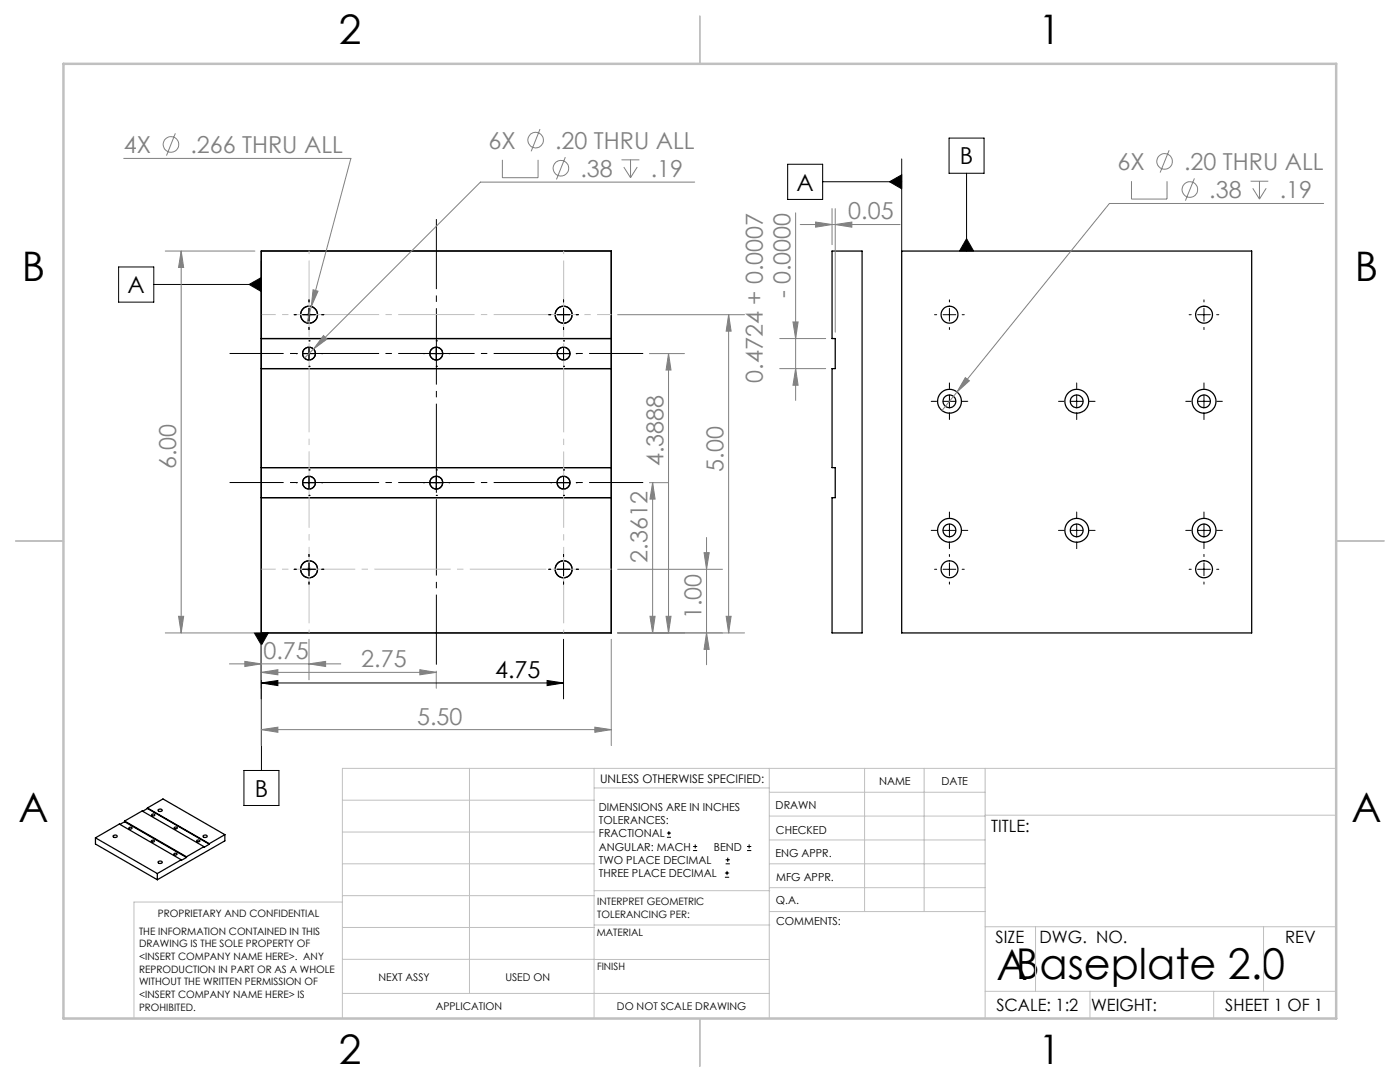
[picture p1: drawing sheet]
<svg xmlns="http://www.w3.org/2000/svg" width="279mm" height="216mm" viewBox="0 0 279 216" stroke-linecap="round" stroke-linejoin="round" font-family="sans-serif">
<g fill="none" stroke="#000" stroke-width=".25">
<path d="M52.1 50.1h69.9v76.2h-69.9zM166.1 50.1h5.9v76.2h-5.9v-27h.6v-6h-.6v-19.7h.6v-6h-.6zM180 50.1h69.8v76.2h-69.8zM52.1 67.6h69.9M52.1 73.6h69.9M52.1 93.3h69.9M52.1 99.3h69.9M19 167.2v1.2l12.4 7.1M19 167.2l12.4 7.1M19 167.2l4.8-2.8 12.4 7.2M22.6 166.8a.42 .42 0 0 1 .4-.2 .42 .42 0 0 1 .4 .4l-.6 .1-.2-.1zM24.9 164l12.3 7.1"/>
<path d="M24.9 164l-1 .5M24.9 163.8l12.3 7.2M24.9 163.8l3.5-2 12.3 7.1M24.9 163.8v.2M25.8 165.2l.1-.1a.27 .27 0 0 1 .4 0 .27 .27 0 0 1-.1 .4 .27 .27 0 0 1-.3-.1zM29.4 161.3l12.4 7.2M29.4 161.3l-.9 .6M29.4 161.2v.1M29.4 161.2l12.4 7.1M29.4 161.2l3.1-1.8 12.4 7.1M30.3 167.7h.1a.25 .25 0 0 1 .4 0 .25 .25 0 0 1-.1 .4 .25 .25 0 0 1-.3-.1l-.2-.1zM30.3 162.6a.29 .29 0 0 1 .3-.2 .29 .29 0 0 1 .2 .4h-.4z"/>
<path d="M31.4 174.3v1.2M31.6 171.9l.3-.1a.3 .3 0 0 1 .5 .3 .3 .3 0 0 1-.5 .2l-.3-.1zM31.6 161.6l.3-.2a.3 .3 0 0 1 .5 .3 .3 .3 0 0 1-.5 .2l-.3-.1zM34.7 170.3h.2a.27 .27 0 0 1 .4 0 .27 .27 0 0 1-.1 .3 .27 .27 0 0 1-.3 0zM34.7 165.2a.28 .28 0 0 1 .4-.3 .28 .28 0 0 1 .2 .4h-.4zM36.2 171.6l-4.8 2.7M37.2 171.1l-1 .6v-.1M37.2 171v.1M39.3 167.7l.1-.1a.25 .25 0 0 1 .4 0 .25 .25 0 0 1 0 .3 .25 .25 0 0 1-.3 .1l-.2-.1zM40.6 166.7l.3-.1a.29 .29 0 0 1 .4 .3 .29 .29 0 0 1-.4 .2l-.4-.1zM40.7 168.9l-3.5 2.1M41.8 168.5l-1.1 .6v-.2"/>
<path d="M41.8 168.3v.2M44.9 166.5v1.3l-13.5 7.7M44.9 166.5l-3.1 1.8"/>
<circle cx="61.7" cy="70.5" r="1.28"/>
<circle cx="61.7" cy="62.8" r="1.69"/>
<circle cx="87.1" cy="70.5" r="1.28"/>
<circle cx="112.5" cy="70.5" r="1.28"/>
<circle cx="112.5" cy="62.8" r="1.69"/>
<circle cx="189.5" cy="62.8" r="1.69"/>
<circle cx="240.3" cy="62.8" r="1.69"/>
<circle cx="61.7" cy="96.3" r="1.28"/>
<circle cx="87.1" cy="96.3" r="1.28"/>
<circle cx="112.5" cy="96.3" r="1.28"/>
<circle cx="189.5" cy="80.1" r="1.28"/>
<circle cx="189.5" cy="80.1" r="2.38"/>
<circle cx="214.9" cy="80.1" r="1.28"/>
<circle cx="214.9" cy="80.1" r="2.38"/>
<circle cx="240.3" cy="80.1" r="1.28"/>
<circle cx="240.3" cy="80.1" r="2.38"/>
<circle cx="61.7" cy="113.6" r="1.69"/>
<circle cx="112.5" cy="113.6" r="1.69"/>
<circle cx="189.5" cy="105.8" r="1.28"/>
<circle cx="189.5" cy="113.6" r="1.69"/>
<circle cx="189.5" cy="105.8" r="2.38"/>
<circle cx="214.9" cy="105.8" r="1.28"/>
<circle cx="214.9" cy="105.8" r="2.38"/>
<circle cx="240.3" cy="105.8" r="1.28"/>
<circle cx="240.3" cy="105.8" r="2.38"/>
<circle cx="240.3" cy="113.6" r="1.69"/>
</g>
<g fill="none" stroke="#808080" stroke-width=".2">
<path d="M24.7 31.6h45.3l-7.9 29.6M35 26.6l-1.8 4.4M100.3 31.9v3.6h7.1v-3.6M107.8 25.8l-1.8 4.4M112.8 31.4l-1.7 4.4M124 31.9h3.6M124.5 33.3l1.3 2.2M125.8 31.9v3.6M127.2 33.3l-1.4 2.2M138.6 36.3h-42.7l-35.1 35.1M225.8 36.2v3.5h7.1v-3.5M233.3 30l-1.8 4.4"/>
<path d="M238.4 35.6l-1.8 4.4M249.6 36.2h3.5M250 37.6l1.4 2.1M251.4 36.2v3.5M252.7 37.6l-1.3 2.1M33 50.1h17.9M36.2 50.1v76.2M36.2 50.1l.5 3.3h-1.1zM62.5 57.8l1 .3-1.4 3.1zM158.8 42.5v37.4M159.7 44.8h19.9M162.8 44.3l3.3 .5-3.3 .5z"/>
<path d="M166.1 41.6v7.2M166.7 44.8l3.3-.5v1zM166.7 41.6v24.7M264.2 40.6h-42.8l-30.4 37.6M62.1 61.2l-.9 3.2M64.6 67l.7 .7-2.7 1.9zM123.3 62.8h25.3M129.6 70.6h7M133.4 70.6v55.7M133.4 70.6l.5 3.2h-1zM145.4 62.8v63.5M145.4 62.8l.5 3.3h-1z"/>
<path d="M155.6 73.6h9.2M155.6 67.6h9.2M158.3 64.2h1l-.5 3.4zM158.8 73.6l.5 3.3h-1zM191 78.2l-3 3.7M192.7 75.4l.8 .6-2.5 2.2zM129.6 96.3h3.8M130.2 96.3v30M130.2 96.3l.5 3.3h-1zM123.3 113.6h20.9M140.5 110.3h1l-.5 3.3zM141 107.2v25.4"/>
<path d="M33 126.3h17.9M35.6 123h1.1l-.5 3.3zM45.8 132.5h22.2M48.9 132l3.2 .5-3.2 .5zM52.1 134.2l3.4-.6v1.1zM52.1 127.6v21.2M52.1 134.2h35M61.7 132.5l3.3-.5v1zM61.7 127.6v8M83.8 133.6l3.3 .6-3.3 .5zM87.1 133.9v3.4M122 127.6v21.2"/>
<path d="M123.3 126.3h25.3M129.7 123h1l-.5 3.3zM132.9 123h1l-.5 3.3zM141 126.3l.5 3.3h-1zM144.9 123h1l-.5 3.3zM52.1 145.6l3.4-.5v1zM52.1 145.6h69.9M118.7 145.1l3.3 .5-3.3 .5z"/>
<circle cx="34.1" cy="28.8" r="1.55"/>
<circle cx="106.9" cy="28" r="1.55"/>
<circle cx="111.9" cy="33.6" r="1.55"/>
<circle cx="232.4" cy="32.2" r="1.56"/>
<circle cx="237.4" cy="37.8" r="1.56"/>
</g>
<g fill="none" stroke="#000" stroke-width=".2">
<path d="M157.2 32.8h7v7h-7zM164.2 36.3h15.8M177.5 36.3l2.5-1.4v2.8zM180 31.7v18.4M189.4 27.6h7v7h-7zM192.9 34.6v15.5M23.7 53.3h7v7h-7zM30.7 56.8h21.4M49.7 56.8l2.4-1.4v2.8zM52.1 52.2v47.1M61.7 59.8v.5M112.5 59.8v.5"/>
<path d="M189.5 59.8v.5M192.9 47.6l1.4 2.5h-2.8zM240.3 59.8v.5M58.7 62.8h.4M59.1 70.6h.1M60.4 62.8h2.5M60.4 70.6h2.5M61.7 68h.1M61.7 73.1h.1M61.7 61.5v2.6M61.7 65.3v.5M61.7 69.3v2.5"/>
<path d="M64.2 70.6h.1M64.6 62.8h-.4M84.5 70.6h.1M85.8 70.6h2.5M87.1 68h.1M87.1 73.1h.1M87.1 69.3v2.5M89.6 70.6h.1M109.5 62.8h.4M109.9 70.6h.1M111.2 62.8h2.5M111.2 70.6h2.5"/>
<path d="M112.5 68h.1M112.5 73.1h.1M112.5 61.5v2.6M112.5 65.3v.5M112.5 69.3v2.5M115 70.6h.1M115 62.8h.4M186.5 62.8h.4M188.2 62.8h2.5M189.5 61.5v2.6M189.5 65.3v.5M189.5 76.4v1.1"/>
<path d="M189.5 78.8v2.6M192 62.8h.4M214.9 76.4v1.1M214.9 78.8v2.6M237.3 62.8h.4M239 62.8h2.5M240.3 61.5v2.6M240.3 65.3v.5M240.3 76.4v1.1M240.3 78.8v2.6M242.8 62.8h.4M59.1 96.3h.1"/>
<path d="M60.4 96.3h2.5M61.7 93.8h.1M61.7 98.8h.1M61.7 95v2.6M64.2 96.3h.1M84.5 96.3h.1M85.8 96.3h2.5M87.1 93.8h.1M87.1 98.8h.1M87.1 95v2.6M89.6 96.3h.1M109.9 96.3h.1"/>
<path d="M111.2 96.3h2.5M112.5 93.8h.1M112.5 98.8h.1M112.5 95v2.6M115 96.3h.1M185.8 80.1h1.1M188.2 80.1h2.5M189.5 82.6v1.1M192 80.1h1.1M211.2 80.1h1.1M213.6 80.1h2.5M214.9 82.6v1.1"/>
<path d="M217.4 80.1h1.1M236.6 80.1h1.1M239 80.1h2.5M240.3 82.6v1.1M242.8 80.1h1.1M58.7 113.6h.4M60.4 113.6h2.5M61.7 110.6v.5M61.7 112.3v2.6M61.7 116.1v.5M64.2 113.6h.4M109.5 113.6h.4"/>
<path d="M111.2 113.6h2.5M112.5 110.6v.5M112.5 112.3v2.6M112.5 116.1v.5M115 113.6h.4M185.8 105.8h1.1M186.5 113.6h.4M188.2 113.6h2.5M188.2 105.8h2.5M189.5 102.2v1.1M189.5 104.6v2.5M189.5 108.4v1.1"/>
<path d="M189.5 110.6v.5M189.5 112.3v2.6M189.5 116.1v.5M192 113.6h.4M192 105.8h1.1M211.2 105.8h1.1M213.6 105.8h2.5M214.9 102.2v1.1M214.9 104.6v2.5M214.9 108.4v1.1M217.4 105.8h1.1M236.6 105.8h1.1"/>
<path d="M237.3 113.6h.4M239 113.6h2.5M239 105.8h2.5M240.3 102.2v1.1M240.3 104.6v2.5M240.3 108.4v1.1M240.3 110.6v.5M240.3 112.3v2.6M240.3 116.1v.5M242.8 113.6h.4M242.8 105.8h1.1M50.8 126.3h2.8l-1.4 2.4z"/>
<path d="M52.1 136.3l3.4-.5v1zM52.1 127.6v11.9M52.1 136.3h60.4M52.2 126.3v27.4M109.2 135.8l3.3 .5-3.3 .5zM112.5 127.6v11.9M48.7 153.7h7v7h-7zM133.1 167.1h.8M133.1 166.2h.8M133.5 165.8v.9M138.3 169.7h.8M138.3 168.9h.8"/>
<path d="M138.7 168.5v.8M144.7 175h.8M144.7 174.2h.8M144.8 172.4h.9M144.8 171.6h.9M145.1 173.8v.8M145.2 171.1v.9M149.1 169.7h.8M149.1 168.9h.8M149.5 168.5v.8"/>
</g>
<g fill="none" stroke="#c0c0c0" stroke-width=".2">
<path d="M61.2 62.8h1M61.3 62.4l.7 .7M61.7 62.3v1M62 62.4l-.7 .7M61.2 113.6h1M61.3 113.2l.7 .7M61.7 113.1v1M62 113.2l-.7 .7M68.3 159.7h50.3M93.7 153.3v44.9M118.6 153.3v49.9M118.6 157.2h34.9"/>
<path d="M153.5 153.3v49.9M153.5 158.1h43.1M172.5 153.3v28.6M184.4 153.3v28.6M196.6 153.3v49.9M266.7 153.3h-198.4v49.9M68.3 178.7h50.3M68.3 172.4h50.3M68.3 166h50.3M68.3 180h-41.6v23.2M118.6 177.7h35M153.5 167.6h43.1"/>
<path d="M153.5 162.8h43.1M153.5 172.4h43.1M153.5 177.1h43.1M196.6 162.7h70.1M68.3 198.2h85.2M68.3 191.4l85.2 .1M68.3 185.1h50.3M118.6 184.6h35M153.6 181.9h43M196.6 197.8h70.1M196.6 184.9h70.1M206.7 184.9v12.9"/>
<path d="M217.5 197.8v5.4M242.2 197.8v5.4M252.2 184.9v12.9"/>
</g>
<path d="M45.8 70.5h82.6M45.8 96.3h82.6" fill="none" stroke="#000" stroke-width=".2" stroke-dasharray="15.2 1.3 1.3 1.3" stroke-dashoffset="4.4" stroke-linecap="butt"/>
<path d="M87.1 43.7v88.9" fill="none" stroke="#000" stroke-width=".2" stroke-dasharray="15.2 1.3 1.3 1.3" stroke-dashoffset="1.3" stroke-linecap="butt"/>
<path d="M61.7 50.1v76.2M112.5 50.1v76.2" fill="none" stroke="#c0c0c0" stroke-width=".2" stroke-dasharray="15.2 1.3 1.3 1.3" stroke-dashoffset="-1.9" stroke-linecap="butt"/>
<path d="M61.7 62.8h50.8" fill="none" stroke="#c0c0c0" stroke-width=".2" stroke-dasharray="15.2 1.3 1.3 1.3" stroke-dashoffset="1.3" stroke-linecap="butt"/>
<path d="M61.7 62.8h-9.5M112.5 62.8h9.5M61.7 113.6h-9.5" fill="none" stroke="#c0c0c0" stroke-width=".2" stroke-dasharray="15.2 1.3 1.3 1.3" stroke-dashoffset="12.4" stroke-linecap="butt"/>
<path d="M61.7 113.6h60.3" fill="none" stroke="#c0c0c0" stroke-width=".2" stroke-dasharray="15.2 1.3 1.3 1.3" stroke-dashoffset="6" stroke-linecap="butt"/>
<path d="M139.7 3.2v9.5M3.1 107.9h9.6M266.7 107.9h9.5M139.7 203.2v9.6" fill="none" stroke="#c0c0c0" stroke-width=".25"/>
<path d="M12.7 12.7h254v190.5h-254z" fill="none" stroke="#c0c0c0" stroke-width=".5"/>
<path d="M49.7 56.8l2.4 1.4v-2.8zM50.8 126.3l1.4 2.4 1.4-2.4zM192.9 47.6l1.4 2.5h-2.8zM177.5 36.3l2.5 1.4v-2.8z" fill="#000"/>
<g fill="#808080">
<path d="M166.7 44.8l3.3-.5v1zM162.8 44.3l3.3 .5-3.3 .5z"/>
<path d="M62.5 57.8l-.4 3.4 1.4-3.1zM64.6 67l-2 2.6 2.7-1.9zM52.1 134.2l3.4-.6v1.1zM83.8 133.6l3.3 .6-3.3 .5zM52.1 145.6l3.4-.5v1zM118.7 145.1l3.3 .5-3.3 .5zM192.7 75.4l-1.7 2.8 2.5-2.2z"/>
<path d="M129.7 123h1l-.5 3.3zM130.2 96.3l.5 3.3h-1zM158.8 73.6l.5 3.3h-1zM158.3 64.2h1l-.5 3.4z"/>
<path d="M132.9 123h1l-.5 3.3zM133.4 70.6l.5 3.2h-1z"/>
<path d="M36.2 50.1l.5 3.3h-1.1zM35.6 123h1.1l-.5 3.3z"/>
</g>
<path d="M52.1 136.3l3.4-.5v1zM109.2 135.8l3.3 .5-3.3 .5z" fill="#000"/>
<g fill="#808080">
<path d="M48.9 132l3.2 .5-3.2 .5zM61.7 132.5l3.3-.5v1z"/>
<path d="M144.9 123h1l-.5 3.3zM145.4 62.8l.5 3.3h-1z"/>
<path d="M140.5 110.3h1l-.5 3.3zM141 126.3l.5 3.3h-1z"/>
</g>
<text font-size="8.5" x="198.9" y="195.5">ABaseplate 2.0</text>
<g font-size="8.1">
<text x="67.6" y="8.9">2</text>
<text x="207.3" y="8.9">1</text>
<text x="4.4" y="56.2">B</text>
<text x="270.4" y="56.2">B</text>
<text x="3.7" y="164.1">A</text>
<text x="269.7" y="164.1">A</text>
<text x="67.6" y="212.4">2</text>
<text x="207.3" y="212.4">1</text>
</g>
<g font-size="4.7" fill="#808080">
<text x="97.5" y="29.7">6X</text>
<text x="110.8" y="29.7">.20 THRU ALL</text>
<text x="24.7" y="30.5">4X</text>
<text x="38" y="30.5">.266 THRU ALL</text>
<text x="115.8" y="35.3">.38</text>
<text x="129.9" y="35.3">.19</text>
<text x="223" y="33.9">6X</text>
<text x="236.3" y="33.9">.20 THRU ALL</text>
<text x="241.3" y="39.5">.38</text>
<text x="255.4" y="39.5">.19</text>
<text x="169.3" y="43.8">0.05</text>
<text x="157.8" y="59.5" transform="rotate(-90 157.8 59.5)">- 0.0000</text>
<text x="152.2" y="76.3" transform="rotate(-90 152.2 76.3)">0.4724 + 0.0007</text>
<text x="35.2" y="93.6" transform="rotate(-90 35.2 93.6)">6.00</text>
<text x="132.4" y="93" transform="rotate(-90 132.4 93)">4.3888</text>
<text x="144.4" y="94.2" transform="rotate(-90 144.4 94.2)">5.00</text>
<text x="129.2" y="112.3" transform="rotate(-90 129.2 112.3)">2.3612</text>
<text x="140" y="123.6" transform="rotate(-90 140 123.6)">1.00</text>
<text x="52.6" y="131.5">0.75</text>
<text x="72.1" y="133.1">2.75</text>
<text x="83.3" y="144.6">5.50</text>
</g>
<g font-size="4.7">
<text x="191.6" y="32.8">B</text>
<text x="159" y="38">A</text>
<text x="25.5" y="58.5">A</text>
<text x="98.8" y="135.3">4.75</text>
<text x="50.8" y="159">B</text>
</g>
<g font-size="3.4">
<text x="197.8" y="166">TITLE:</text>
<text x="198.7" y="188.1">SIZE</text>
<text x="207.5" y="188.1">DWG. NO.</text>
<text x="256.5" y="188.2">REV</text>
<text x="198.8" y="201.7">SCALE: 1:2</text>
<text x="217.7" y="201.8">WEIGHT:</text>
<text x="244.5" y="201.7">SHEET 1 OF 1</text>
</g>
<text font-size="2.4" x="119.8" y="156.2">UNLESS OTHERWISE SPECIFIED:</text>
<g font-size="2.2">
<text x="119.5" y="161.8">DIMENSIONS ARE IN INCHES</text>
<text x="154.8" y="161.4">DRAWN</text>
<text x="175.4" y="156.6">NAME</text>
<text x="187.9" y="156.7">DATE</text>
<text x="119.5" y="164.4">TOLERANCES:</text>
<text x="119.5" y="167.1">FRACTIONAL</text>
<text x="154.9" y="166.3">CHECKED</text>
<text x="119.5" y="169.7">ANGULAR: MACH</text>
<text x="119.5" y="172.4">TWO PLACE DECIMAL</text>
<text x="142.5" y="169.7">BEND</text>
<text x="154.8" y="171">ENG APPR.</text>
<text x="119.5" y="175">THREE PLACE DECIMAL</text>
<text x="154.9" y="175.7">MFG APPR.</text>
<text x="154.9" y="180.4">Q.A.</text>
<text x="154.9" y="184.6">COMMENTS:</text>
</g>
<g font-size="2.1">
<text x="75.5" y="195.7">NEXT ASSY</text>
<text x="100.9" y="195.7">USED ON</text>
<text x="86.9" y="201.5">APPLICATION</text>
<text x="123.1" y="201.6">DO NOT SCALE DRAWING</text>
</g>
<g font-size="2">
<text x="31.5" y="182.9">PROPRIETARY AND CONFIDENTIAL</text>
<text x="119.2" y="180.6">INTERPRET GEOMETRIC</text>
<text x="119.2" y="183.1">TOLERANCING PER:</text>
<text x="27.8" y="186.5">THE INFORMATION CONTAINED IN THIS</text>
<text x="27.8" y="189">DRAWING IS THE SOLE PROPERTY OF</text>
<text x="27.8" y="191.6">&lt;INSERT COMPANY NAME HERE&gt;. ANY</text>
<text x="119.1" y="186.7">MATERIAL</text>
<text x="27.8" y="194.1">REPRODUCTION IN PART OR AS A WHOLE</text>
<text x="27.8" y="196.6">WITHOUT THE WRITTEN PERMISSION OF</text>
<text x="119.1" y="193.5">FINISH</text>
<text x="27.8" y="199.1">&lt;INSERT COMPANY NAME HERE&gt; IS</text>
<text x="27.8" y="201.7">PROHIBITED.</text>
</g>
</svg>
